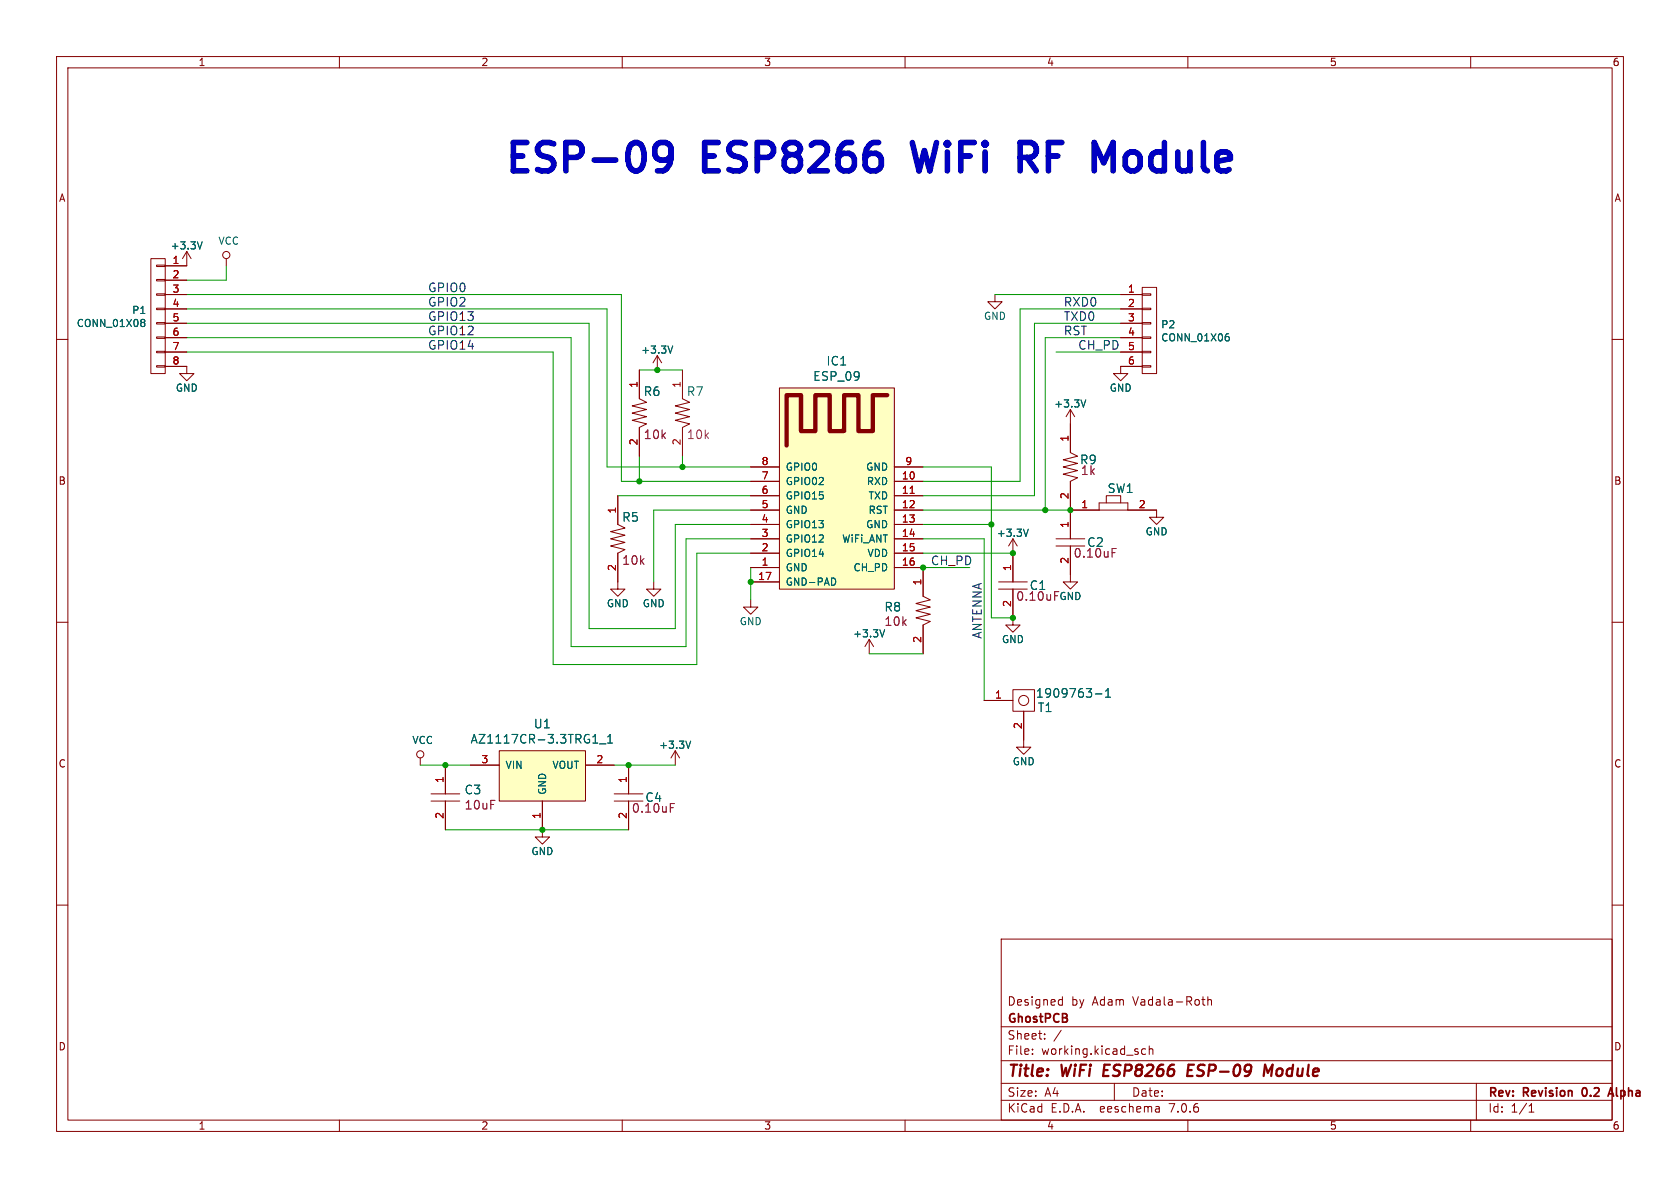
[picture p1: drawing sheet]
<svg xmlns="http://www.w3.org/2000/svg" width="297mm" height="210mm" viewBox="0 0 297 210" stroke-linecap="round" stroke-linejoin="round" font-family="sans-serif">
<g fill="none" stroke="#840000" stroke-width=".18">
<path d="M10 10h277v190h-277zM12 12h273v186h-273zM60 10v2M110 10v2M160 10v2M210 10v2M260 10v2M10 60h2M26.7 45.7h2.5v20.3h-2.5zM27.7 59.6h1.5v.2h-1.5zM27.7 57h1.5v.3h-1.5zM27.7 54.5h1.5v.2h-1.5z"/>
<path d="M27.7 51.9h1.5v.3h-1.5zM27.7 49.4h1.5v.3h-1.5zM27.7 46.9h1.5v.2h-1.5zM29.2 52.1h3.8M29.2 54.6h3.8M29.2 57.2h3.8M29.2 59.7h3.8M29.2 49.5h3.8M33 44.5l-.7 1.2M33 44.5v2.5h-3.8M33 44.5l.8 1.2M40 45.7v1.3"/>
<path d="M175.9 52.1v1.2h1.3l-1.3 1.3-1.3-1.3h1.3M198.1 52.1h3.8M198.1 54.6h3.8M198.1 57.2h3.8M198.1 59.7h3.8M201.9 59.6h1.6v.2h-1.6zM201.9 57h1.6v.3h-1.6zM201.9 54.5h1.6v.2h-1.6zM201.9 51.9h1.6v.3h-1.6zM201.9 50.8h2.6v15.2h-2.6zM285 60h2M27.7 64.6h1.5v.3h-1.5z"/>
<path d="M27.7 62.1h1.5v.3h-1.5zM29.2 64.8h3.8v1.2h1.3l-1.3 1.3-1.3-1.3h1.3M29.2 62.2h3.8M113 65.4v5.1l1.3 .6-2.5 .7 2.5 .6-2.5 .6 2.5 .7-2.5 .6 2.5 .6-1.3 .7v5M116.2 62.9l-.8 1.2M116.2 62.9v2.5M116.2 62.9l.8 1.2M120.6 65.4v5.1l1.3 .6-2.5 .7 2.5 .6-2.5 .6 2.5 .7-2.5 .6 2.5 .6-1.3 .7v5M137.8 68.6h20.3v35.5h-20.3zM189.2 72.4v7.6l1.3 .6-2.5 .7 2.5 .6-2.5 .7 2.5 .6-2.5 .6 2.5 .7-1.3 .6v10.2M189.2 72.4l-.7 1.3M189.2 72.4l.8 1.3"/>
<path d="M198.1 62.2h3.8M201.9 64.6h1.6v.3h-1.6zM201.9 62.1h1.6v.3h-1.6zM201.9 64.8h-3.8v1.2h1.3l-1.3 1.3-1.3-1.3h1.3M109.2 87.6v5.1l1.3 .6-2.6 .7 2.6 .6-2.6 .7 2.6 .6-2.6 .6 2.6 .7-1.3 .6v6.3h1.3l-1.3 1.3-1.3-1.3h1.3M132.7 85.1h5.1M132.7 87.6h5.1M132.7 90.2h5.1M132.7 92.7h5.1M132.7 95.3h5.1M132.7 97.8h5.1M132.7 82.6h5.1"/>
<path d="M158.1 85.1h5.1M158.1 87.6h5.1M158.1 90.2h5.1M158.1 92.7h5.1M158.1 95.3h5.1M158.1 97.8h5.1M158.1 82.6h5.1M179.1 95.3v7.6M179.1 95.3l-.8 1.2M179.1 95.3l.7 1.2M186.7 95.3h5.1M186.7 96.5h5.1"/>
<path d="M189.2 96.5v6.4h1.3l-1.3 1.2-1.2-1.2h1.2M189.2 90.2h5.1M194.3 88.9h5.1v1.3h-5.1zM195.6 88.9v-1.3h2.5v1.3M199.4 90.2h5.1v1.2h1.2l-1.2 1.3-1.3-1.3h1.3M10 110h2M115.6 102.9v1.2h1.2l-1.2 1.3-1.3-1.3h1.3M132.7 106v1.3h1.3l-1.3 1.3-1.3-1.3h1.3M132.7 100.3h5.1M132.7 102.9h5.1M153.7 113l-.8 1.3M153.7 113v2.6"/>
<path d="M153.7 113l.7 1.3M158.1 100.3h5.1v5.1l1.3 .6-2.6 .7 2.6 .6-2.6 .7 2.6 .6-2.6 .6 2.6 .7-1.3 .6v5.1M176.5 102.9h5.1M176.5 104.1h5.1M179.1 104.1v6.4h1.2l-1.2 1.3-1.3-1.3h1.3M285 110h2M74.3 134v1.3M78.7 135.3v5M83.2 135.3h5.1M88.3 132.7h15.2v8.9h-15.2zM103.5 135.3h5.1M111.1 135.3v5"/>
<path d="M119.4 132.7l-.8 1.3M119.4 132.7v2.6M119.4 132.7l.7 1.3M174 123.8h5.1M179.1 121.9h3.8v3.8h-3.8zM181 125.7v6.4h1.2l-1.2 1.3-1.3-1.3h1.3M10 160h2M76.2 140.3h5.1M76.2 141.6h5.1M78.7 141.6v5.1M95.9 141.6v6.4h1.3l-1.3 1.2-1.3-1.2h1.3M108.6 140.3h5.1"/>
<path d="M108.6 141.6h5.1M111.1 141.6v5.1M285 160h2M177 166h108v32h-108zM187.4 176.7l.4 .1M187.8 176.2v1.5M187.8 177.6l-.4 .1M212.5 176.7h.5M212.7 177.5l.3 .2M213.5 176.8l.2-.1 .4 .1 .1 .9M213.5 176.2v1.5M60 198v2"/>
<path d="M110 198v2M160 198v2M177 194.5h108M177 191.5h108M177 187.5h108M177 181.5h108M182.5 186.3v.1M182.5 185.5v.1M184.7 183.6v.1M184.7 182.8v.1M187.6 182.1l-1.3 2M197 191.5v3"/>
<path d="M202.5 185.5l-.4-.1-.3 .3v.4l.2 .2h.5M203.2 185.5l.2-.1 .3 .1 .1 .9M203.2 184.9v1.5M204.9 195.7l.1 .9M205 196.5l-.2 .1M205 196h-.2M210 198v2M260 198v2M261 191.5v6.5M270.3 196.6h.9M270.3 195.5l.4-.4v1.5"/>
<circle cx="40" cy="45.1" r=".63"/>
<circle cx="74.3" cy="133.3" r=".63"/>
<circle cx="181" cy="123.8" r=".89"/>
</g>
<path d="M279.8 192.6v.9M284.3 193.8l.5-1.5 .5 1.5M284.4 193.4h.7" fill="none" stroke="#840000" stroke-width=".3"/>
<path d="M195.3 188.2l-.3 2h1M210 189.2h.7M211.1 188.2h-1l-.2 2h.9M223.4 190.2l.2-2 .5 1.4 .9-1.4-.3 2" fill="none" stroke="#840000" stroke-width=".4"/>
<g fill="none" stroke="#006464" stroke-width=".18">
<path d="M25.1 56.5h.3l.2 .2-.2 .3M25.1 57h.3M25.4 57l.2 .2v.3l-.1 .2h-.4M35.7 42.7l-.4 1.3M216.8 59.5h.4l.1 .2v.4l-.5 .2M217 59h.2M118.9 61.2l-.4 1.2M192 70.7l-.5 1.3M181.8 93.5l-.4 1.3M147.5 102.2l.2 .5-.2 .7M156.4 111.3l-.4 1.3M104.8 131.4h.9"/>
<path d="M106 131.5h1.1M107.4 131.4h.9M107.4 130.3l.5-.5v1.6M122.1 131l-.4 1.3M193.6 122.7h1.2M195.5 123.3h.8M195.5 122.2l.4-.5v1.6"/>
</g>
<g fill="#ffffc2" stroke="#ffffc2" stroke-width=".18">
<path d="M137.8 68.6h20.3v35.5h-20.3z"/>
<path d="M88.3 132.7h15.2v8.9h-15.2z"/>
</g>
<path d="M156.8 69.9h-2.5v6.3h-2.5v-6.3h-2.6v6.3h-2.5v-6.3h-2.6v6.3h-2.5v-6.3h-2.5v8.8" fill="none" stroke="#840000" stroke-width=".76"/>
<path d="M160.9 87.2h.7" fill="none" stroke="#a90000" stroke-width=".18"/>
<path d="M196.6 97.7h.5M196.6 97h.7M186.5 105.3h.5M186.5 104.6h.7M118.5 142.8h.5M118.5 142h.7" fill="none" stroke="#840084" stroke-width=".18"/>
<path d="M118.6 27.3l-.4 .8-.5 .2h-1l-.5-.2-.4-.8v-1.2l.4-.7 .5-.2h1l.7 .5a4.1 4.1 0 0 1-.7 4.3l-.5 .2h-1M161.3 25.2l1.2 5M180.3 25.2h1.9l.5 .2M181.5 27.8l1.7 2.4M182.7 27.6l-.5 .2h-1.9M195.1 28.8l1.7-3.6v5" fill="none" stroke="#0000c2" stroke-width="1"/>
<g fill="none" stroke="#009600" stroke-width=".18">
<path d="M33 57.2h71.1v53.9h15.3v-18.4h13.3M33 59.7h68v54.6h20.3v-19h11.4M33 52.1h76.9v33h22.8M33 54.6h74.3v28h25.4M40 47v2.5h-7M175.9 52.1h22.2M198.1 57.2h-15.2v30.4h-19.7M198.1 54.6h-17.8v30.5h-17.1M198.1 59.7h-13.3v30.5M33 62.2h64.8v55.3h25.4v-19.7h9.5M113 65.4h7.6M186.7 62.2h11.4"/>
<path d="M109.2 87.6h23.5M113 80.6v4.5M120.6 80.6v2M132.7 90.2h-17.1v12.7M163.2 92.7h12.1M163.2 90.2h26M163.2 97.8h15.9M163.2 95.3h10.8v28.5M163.2 82.6h12.1v26.6h3.8M132.7 100.3v5.7M153.7 115.6h9.5M163.2 100.3h8.2"/>
<path d="M74.3 135.3h8.9M108.6 135.3h10.8M78.7 146.7h32.4"/>
</g>
<g fill="#009600" stroke="#009600" stroke-width=".18">
<circle cx="78.7" cy="135.3" r=".46"/>
<circle cx="132.7" cy="102.9" r=".46"/>
<circle cx="95.9" cy="146.7" r=".46"/>
<circle cx="111.1" cy="135.3" r=".46"/>
<circle cx="113" cy="85.1" r=".46"/>
<circle cx="175.3" cy="92.7" r=".46"/>
<circle cx="184.8" cy="90.2" r=".46"/>
<circle cx="189.2" cy="90.2" r=".46"/>
<circle cx="163.2" cy="100.3" r=".46"/>
<circle cx="179.1" cy="97.8" r=".46"/>
<circle cx="179.1" cy="109.2" r=".46"/>
<circle cx="120.6" cy="82.6" r=".46"/>
<circle cx="116.2" cy="65.4" r=".46"/>
</g>
<g font-size="7" fill="#0000c2">
<text x="88.9" y="30.9">ESP-09</text>
<text x="124.7" y="30.9">ESP8266</text>
<text x="163.9" y="30.9">WiFi</text>
<text x="184.5" y="30.9">RF</text>
<text x="199.6" y="30.9">Module</text>
</g>
<g font-size="2.8" fill="#840000">
<text x="178" y="190.9">Title:</text>
<text x="187.7" y="190.9">WiFi</text>
<text x="195.9" y="190.9">ESP8266</text>
<text x="211.5" y="190.9">ESP-09</text>
<text x="225.9" y="190.9">Module</text>
</g>
<g font-size="2.1" fill="#0f0f0f">
<text x="75.6" y="51.8">GPIO0</text>
<text x="75.6" y="56.8">GPIO13</text>
<text x="75.6" y="54.3">GPIO2</text>
<text x="75.6" y="59.4">GPIO12</text>
<text x="188" y="54.3">RXD0</text>
<text x="188" y="56.8">TXD0</text>
<text x="188" y="59.4">RST</text>
<text x="75.6" y="61.9">GPIO14</text>
<text x="190.5" y="61.9">CH_PD</text>
<text x="164.5" y="100">CH_PD</text>
<text x="173.7" y="113" transform="rotate(-90 173.7 113)">ANTENNA</text>
</g>
<g font-size="2.1" fill="#006464">
<text x="146" y="64.8">IC1</text>
<text x="113.7" y="70.2">R6</text>
<text x="121.3" y="70.2">R7</text>
<text x="143.7" y="67.5">ESP_09</text>
<text x="190.8" y="82.3">R9</text>
<text x="195.7" y="87.4">SW1</text>
<text x="109.9" y="92.4">R5</text>
<text x="183" y="123.5">1909763-1</text>
<text x="83.1" y="131.6">AZ1117CR-3.3TRG1_1</text>
<text x="94.3" y="129">U1</text>
<text x="183.4" y="126.1">T1</text>
<text x="82" y="140.6">C3</text>
</g>
<g font-size="2.1" fill="#840084">
<text x="113.7" y="77.8">10k</text>
<text x="121.3" y="77.8">10k</text>
<text x="191" y="84.2">1k</text>
<text x="109.9" y="100.1">10k</text>
<text x="189.7" y="98.8">0.10uF</text>
<text x="192.1" y="96.9">C2</text>
<text x="179.6" y="106.4">0.10uF</text>
<text x="182" y="104.5">C1</text>
<text x="156.3" y="108.3">R8</text>
<text x="156.3" y="110.8">10k</text>
<text x="82" y="143.3">10uF</text>
<text x="111.6" y="143.9">0.10uF</text>
<text x="114" y="142">C4</text>
</g>
<g font-size="2.1" fill="#840000">
<text x="178" y="178">Designed</text>
<text x="189.4" y="178">by</text>
<text x="193.2" y="178">Adam</text>
<text x="200.5" y="178">Vadala-Roth</text>
<text x="178" y="184">Sheet:</text>
<text x="178" y="181.2">GhostPCB</text>
<text x="178" y="186.7">File:</text>
<text x="184.1" y="186.7">working.kicad_sch</text>
<text x="178" y="196.9">KiCad</text>
<text x="178" y="194.1">Size:</text>
<text x="184.7" y="194.1">A4</text>
<text x="185.7" y="196.9">E.D.A.</text>
<text x="194.6" y="196.9">eeschema</text>
<text x="200" y="194.1">Date:</text>
<text x="207" y="196.9">7.0.6</text>
<text x="263" y="194.3">Rev:</text>
<text x="263" y="196.9">Id:</text>
<text x="267.1" y="196.9">1/1</text>
<text x="269.4" y="194.3">Revision</text>
<text x="280.4" y="194.3">0.2</text>
<text x="285.7" y="194.3">Alpha</text>
</g>
<g font-size="1.8" fill="#840000">
<text x="35" y="11.9">1</text>
<text x="85" y="11.9">2</text>
<text x="135" y="11.9">3</text>
<text x="185" y="11.9">4</text>
<text x="235" y="11.9">5</text>
<text x="285" y="11.9">6</text>
<text x="10.3" y="35.9">A</text>
<text x="285.3" y="35.9">A</text>
<text x="10.3" y="85.9">B</text>
<text x="285.3" y="85.9">B</text>
<text x="10.3" y="135.9">C</text>
<text x="285.3" y="135.9">C</text>
<text x="10.3" y="185.9">D</text>
<text x="285.3" y="185.9">D</text>
<text x="35" y="199.9">1</text>
<text x="85" y="199.9">2</text>
<text x="135" y="199.9">3</text>
<text x="185" y="199.9">4</text>
<text x="235" y="199.9">5</text>
<text x="285" y="199.9">6</text>
</g>
<g font-size="1.8" fill="#006464">
<text x="30.1" y="44.3">+3.3V</text>
<text x="38.5" y="43.5">VCC</text>
<text x="13.5" y="58">CONN_01X08</text>
<text x="23.3" y="55.7">P1</text>
<text x="173.9" y="56.7">GND</text>
<text x="205.2" y="58.2">P2</text>
<text x="113.3" y="62.7">+3.3V</text>
<text x="205.2" y="60.6">CONN_01X06</text>
<text x="31" y="69.4">GND</text>
<text x="196.1" y="69.4">GND</text>
<text x="186.3" y="72.2">+3.3V</text>
<text x="138.8" y="83.4">GPIO0</text>
<text x="153" y="83.4">GND</text>
<text x="138.8" y="88.5">GPIO15</text>
<text x="138.8" y="86">GPIO02</text>
<text x="153.1" y="86">RXD</text>
<text x="153.4" y="88.5">TXD</text>
<text x="138.8" y="93.6">GPIO13</text>
<text x="138.8" y="91">GND</text>
<text x="153" y="93.6">GND</text>
<text x="153.4" y="91">RST</text>
<text x="176.1" y="95.1">+3.3V</text>
<text x="202.4" y="94.8">GND</text>
<text x="138.8" y="101.2">GND</text>
<text x="138.8" y="98.7">GPIO14</text>
<text x="138.8" y="96.1">GPIO12</text>
<text x="148.8" y="96.1">WiFi_ANT</text>
<text x="150.8" y="101.2">CH_PD</text>
<text x="153.3" y="98.7">VDD</text>
<text x="107.2" y="107.5">GND</text>
<text x="113.5" y="107.5">GND</text>
<text x="138.8" y="103.7">GND-PAD</text>
<text x="187.2" y="106.3">GND</text>
<text x="130.7" y="110.7">GND</text>
<text x="150.7" y="112.9">+3.3V</text>
<text x="177" y="113.9">GND</text>
<text x="72.8" y="131.7">VCC</text>
<text x="89.3" y="136.1">VIN</text>
<text x="97.6" y="136.1">VOUT</text>
<text x="116.4" y="132.6">+3.3V</text>
<text x="178.9" y="135.5">GND</text>
<text x="96.7" y="140.6" transform="rotate(-90 96.7 140.6)">GND</text>
<text x="93.8" y="151.4">GND</text>
</g>
<g font-size="1.8" fill="#a90000">
<text x="30.4" y="46.7">1</text>
<text x="30.4" y="49.3">2</text>
<text x="30.4" y="51.8">3</text>
<text x="199.3" y="51.8">1</text>
<text x="30.4" y="54.4">4</text>
<text x="30.4" y="56.9">5</text>
<text x="30.4" y="59.4">6</text>
<text x="199.3" y="54.4">2</text>
<text x="199.3" y="56.9">3</text>
<text x="199.3" y="59.4">4</text>
<text x="30.4" y="62">7</text>
<text x="30.4" y="64.5">8</text>
<text x="199.3" y="62">5</text>
<text x="199.3" y="64.5">6</text>
<text x="112.8" y="68.7" transform="rotate(-90 112.8 68.7)">1</text>
<text x="120.4" y="68.7" transform="rotate(-90 120.4 68.7)">1</text>
<text x="112.8" y="78.8" transform="rotate(-90 112.8 78.8)">2</text>
<text x="120.4" y="78.8" transform="rotate(-90 120.4 78.8)">2</text>
<text x="134.5" y="82.3">8</text>
<text x="159.9" y="82.3">9</text>
<text x="189" y="78.2" transform="rotate(-90 189 78.2)">1</text>
<text x="134.5" y="89.9">5</text>
<text x="134.5" y="87.4">6</text>
<text x="134.5" y="84.8">7</text>
<text x="159.3" y="84.8">10</text>
<text x="159.3" y="87.4">11</text>
<text x="159.3" y="89.9">12</text>
<text x="189" y="88.3" transform="rotate(-90 189 88.3)">2</text>
<text x="191.1" y="89.9">1</text>
<text x="201.2" y="89.9">2</text>
<text x="109" y="90.9" transform="rotate(-90 109 90.9)">1</text>
<text x="134.5" y="95">3</text>
<text x="134.5" y="92.5">4</text>
<text x="159.3" y="92.5">13</text>
<text x="159.3" y="95">14</text>
<text x="189" y="93.4" transform="rotate(-90 189 93.4)">1</text>
<text x="109" y="101" transform="rotate(-90 109 101)">2</text>
<text x="134.5" y="100.1">1</text>
<text x="134.5" y="97.5">2</text>
<text x="159.3" y="97.5">15</text>
<text x="159.3" y="100.1">16</text>
<text x="178.8" y="101" transform="rotate(-90 178.8 101)">1</text>
<text x="189" y="99.8" transform="rotate(-90 189 99.8)">2</text>
<text x="133.9" y="102.6">17</text>
<text x="162.9" y="103.6" transform="rotate(-90 162.9 103.6)">1</text>
<text x="178.8" y="107.4" transform="rotate(-90 178.8 107.4)">2</text>
<text x="162.9" y="113.7" transform="rotate(-90 162.9 113.7)">2</text>
<text x="175.8" y="123.6">1</text>
<text x="180.7" y="129" transform="rotate(-90 180.7 129)">2</text>
<text x="85" y="135">3</text>
<text x="105.3" y="135">2</text>
<text x="78.5" y="138.5" transform="rotate(-90 78.5 138.5)">1</text>
<text x="110.9" y="138.5" transform="rotate(-90 110.9 138.5)">1</text>
<text x="78.5" y="144.9" transform="rotate(-90 78.5 144.9)">2</text>
<text x="95.6" y="144.9" transform="rotate(-90 95.6 144.9)">1</text>
<text x="110.9" y="144.9" transform="rotate(-90 110.9 144.9)">2</text>
</g>
</svg>
